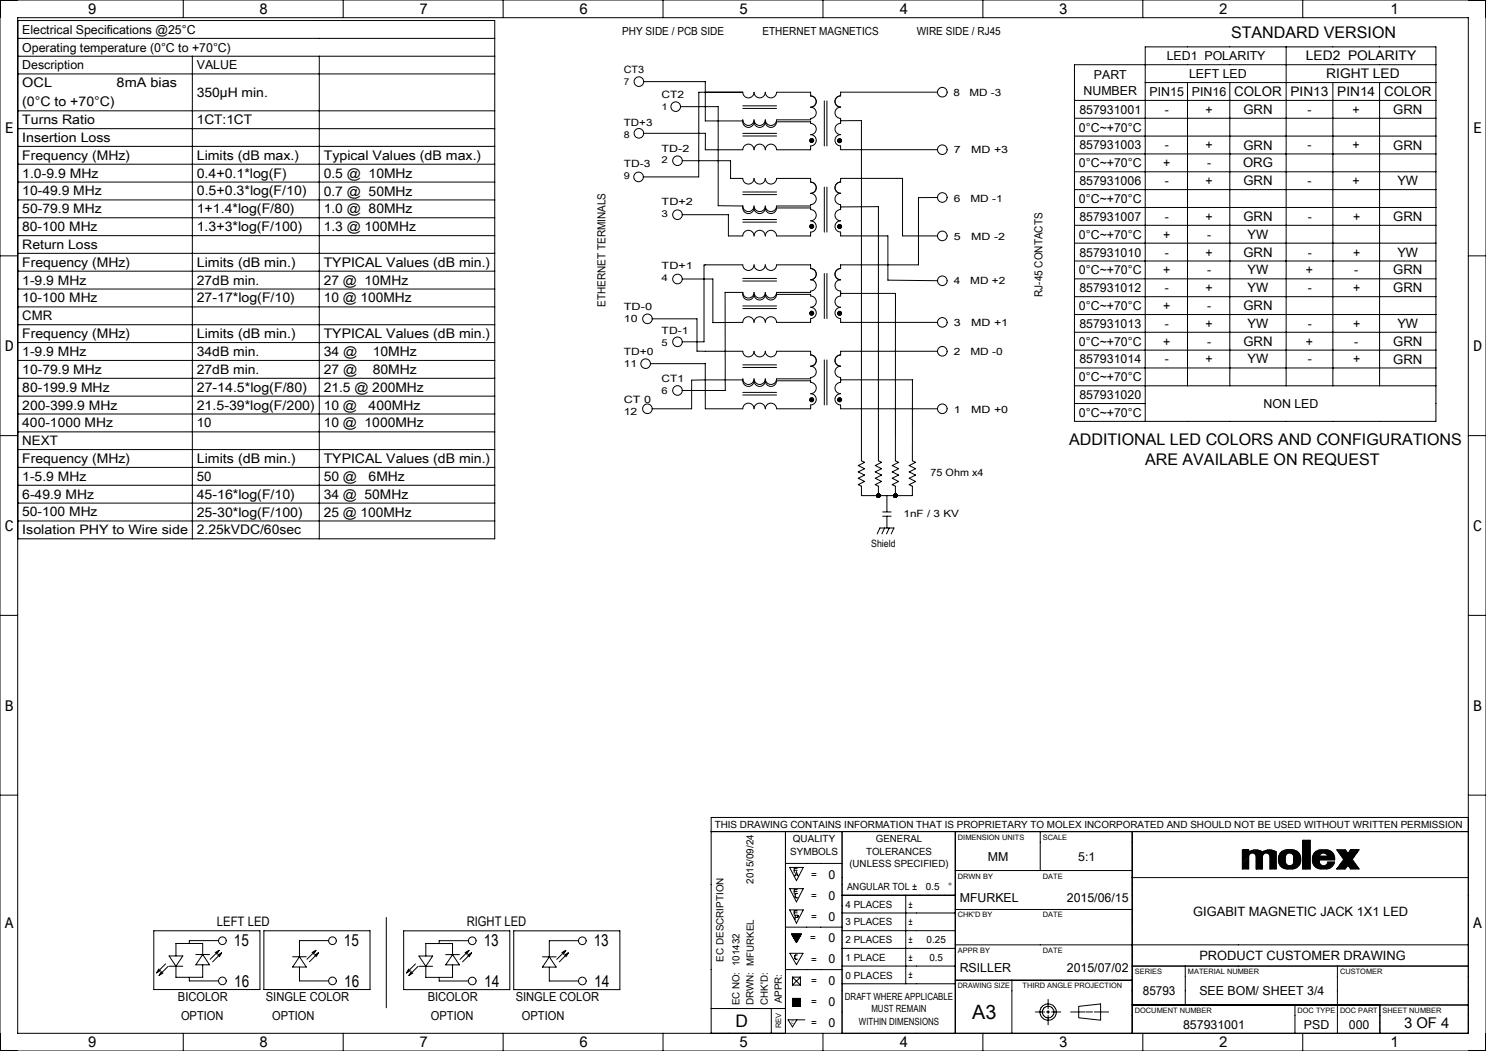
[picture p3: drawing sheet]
<svg xmlns="http://www.w3.org/2000/svg" width="420mm" height="297mm" viewBox="0 0 420 297" stroke-linecap="round" stroke-linejoin="round" font-family="sans-serif">
<g fill="none" stroke="#000" stroke-width=".28">
<path d="M0 0h420v297h-420zM5 5h410v287h-410zM5.1 5.8h134.7v146.5h-134.7M5.1 10.8h134.7M5.1 15.9h134.7M51.8 0v5M54.4 15.9v136.4M90.2 15.9v136.4M97 0v5M142.2 0v5M187.4 0v5M232.6 0v5"/>
<path d="M277.8 0v5M323 0v5M363.5 13.2v95.8M368.2 0v5M405.8 18.3h-102.1v100.8h102.1v-105.9h-82.1v105.9M5.1 20.9h134.7M5.1 31.3h134.7M5.1 36.4h134.7M181.9 37.7h17.5l-.1 4.6h10.6a1.59 1.59 0 0 1 1.6-1.6 1.59 1.59 0 0 1 1.6 1.6 1.59 1.59 0 0 1 1.6-1.6 1.59 1.59 0 0 1 1.6 1.6 1.59 1.59 0 0 1 1.6-1.6 1.59 1.59 0 0 1 1.6 1.6h9.6v-1.1a1.59 1.59 0 0 0 1.6-1.5 1.59 1.59 0 0 0-1.6-1.6 1.59 1.59 0 0 0 1.6-1.6 1.59 1.59 0 0 0-1.6-1.6v-.5h-9.6a1.59 1.59 0 0 1-1.6 1.6 1.59 1.59 0 0 1-1.6-1.6 1.59 1.59 0 0 1-1.6 1.6 1.59 1.59 0 0 1-1.6-1.6 1.63 1.63 0 0 1-1.9 1.6 1.63 1.63 0 0 1-1.3-2.1 1.59 1.59 0 0 0 1.6 1.6 1.59 1.59 0 0 0 1.6-1.6 1.59 1.59 0 0 0 1.6 1.6 1.59 1.59 0 0 0 1.6-1.6 1.59 1.59 0 0 0 1.6 1.6 1.59 1.59 0 0 0 1.6-1.6h9.6v-.4a1.59 1.59 0 0 0 1.6-1.6 1.59 1.59 0 0 0-1.6-1.6 1.59 1.59 0 0 0 1.6-1.6 1.59 1.59 0 0 0-1.6-1.6v-1h-9.6a1.59 1.59 0 0 1-1.6 1.6 1.59 1.59 0 0 1-1.6-1.6 1.59 1.59 0 0 1-1.6 1.6 1.59 1.59 0 0 1-1.6-1.6 1.59 1.59 0 0 1-1.6 1.6 1.59 1.59 0 0 1-1.6-1.6h-12.4v23.9h-15.7M181.9 23.1h17.5M192.3 30.1h10.7v28l6.9 .1M199.3 23.1v11.1h10.6"/>
<path d="M209.9 30.6h9.6M209.9 29.9h9.6M209.9 38.4h9.6M209.9 37.7h9.6M229.3 39.2l-.5 .4M229.6 39.2l-.7 .7M229.7 39.3l-.8 .8M229.9 39.4l-.8 .8M229.9 39.9l-.3 .3M230 39.6l-.7 .7M233 28.5v12.7M233.7 28.5v12.7"/>
<path d="M237.2 39.2l-.5 .4M237.5 39.2l-.8 .7M237.6 34.1h5.9v96.1l.9 .5-1.8 .9 1.8 .9-1.8 .9 1.8 .9-1.8 .9 1.8 .9-1.8 .9 .9 .4v2.7h14.4v-2.7l-.9-.4 1.8-.9-1.8-.9 1.8-.9-1.8-.9 1.8-.9-1.8-.9 1.8-.9-.9-.5v-22.9h-20.3M237.6 39.3l-.8 .8M237.8 39.4l-.8 .8M237.8 40l-.3 .3M237.9 39.6l-.7 .7M265 26h-27.4v1.1a1.59 1.59 0 0 0-1.6 1.6 1.59 1.59 0 0 0 1.6 1.6 1.59 1.59 0 0 0-1.6 1.6 1.59 1.59 0 0 0 1.6 1.6v1.4a1.59 1.59 0 0 0-1.6 1.5 1.59 1.59 0 0 0 1.6 1.6 1.59 1.59 0 0 0-1.6 1.6 1.59 1.59 0 0 0 1.6 1.6v1.1h27.4M303.7 38.5h102.1M303.7 28.4h102.1M303.7 33.4h102.1M323.7 23.3h82.1"/>
<path d="M335.6 23.3v85.7M347.6 23.3v85.7M376.7 23.3v85.7M389.9 23.3v85.7M5.1 41.4h134.7M5.1 46.4h134.7M5.1 51.5h134.7M5.1 56.5h134.7M192.8 45.4h13.7v5h3.4a1.59 1.59 0 0 0 1.6 1.6 1.59 1.59 0 0 0 1.6-1.6 1.59 1.59 0 0 0 1.6 1.6 1.59 1.59 0 0 0 1.6-1.6 1.59 1.59 0 0 0 1.6 1.6 1.59 1.59 0 0 0 1.6-1.6h9.6v1.1M209.9 58.2a1.63 1.63 0 0 0 1.3 2.1 1.63 1.63 0 0 0 1.9-1.5 1.59 1.59 0 0 0 1.6 1.6 1.59 1.59 0 0 0 1.6-1.6 1.59 1.59 0 0 0 1.6 1.6 1.59 1.59 0 0 0 1.6-1.6h9.6v.4a1.59 1.59 0 0 1 1.6 1.6 1.59 1.59 0 0 1-1.6 1.6 1.59 1.59 0 0 1 1.6 1.6 1.59 1.59 0 0 1-1.6 1.6v1.1h-9.6a1.59 1.59 0 0 0-1.6-1.6 1.59 1.59 0 0 0-1.6 1.6 1.59 1.59 0 0 0-1.6-1.6 1.59 1.59 0 0 0-1.6 1.6 1.59 1.59 0 0 0-1.6-1.6 1.59 1.59 0 0 0-1.6 1.6h-4v-6h-13.1M209.9 54.3h9.6M209.9 55h9.6"/>
<path d="M229.1 51.5a1.59 1.59 0 0 1 1.6 1.5 1.59 1.59 0 0 1-1.6 1.6 1.59 1.59 0 0 1 1.6 1.6 1.59 1.59 0 0 1-1.6 1.6v.4h-9.6a1.59 1.59 0 0 1-1.6 1.6 1.59 1.59 0 0 1-1.6-1.6 1.59 1.59 0 0 1-1.6 1.6 1.59 1.59 0 0 1-1.6-1.6 1.59 1.59 0 0 1-1.6 1.6 1.59 1.59 0 0 1-1.6-1.6M233 52.9v12.7M233.7 52.9v12.7M237.6 58.5l10.7-.1v71.8l.9 .5-1.8 .9 1.8 .9-1.8 .9 1.8 .9-1.8 .9 1.8 .9-1.8 .9 .9 .4v2.7M265 55.8h-5.4v19h-22v1.1a1.59 1.59 0 0 0-1.6 1.6 1.59 1.59 0 0 0 1.6 1.6 1.59 1.59 0 0 0-1.6 1.6 1.59 1.59 0 0 0 1.6 1.5v1.5a1.59 1.59 0 0 0-1.6 1.5 1.59 1.59 0 0 0 1.6 1.6 1.59 1.59 0 0 0-1.6 1.6 1.59 1.59 0 0 0 1.6 1.6v1.1h27.4M303.7 43.5h102.1M303.7 48.5h102.1M303.7 53.6h102.1M303.7 58.6h102.1M0 72.3h5M5.1 61.5h134.7M5.1 66.6h134.7"/>
<path d="M5.1 71.6h134.7M5.1 76.6h134.7M192.8 78.8h8.7v12.4l8.4-.1a1.59 1.59 0 0 1 1.6-1.6 1.59 1.59 0 0 1 1.6 1.6 1.59 1.59 0 0 1 1.6-1.6 1.59 1.59 0 0 1 1.6 1.6 1.59 1.59 0 0 1 1.6-1.6 1.59 1.59 0 0 1 1.6 1.6h9.6v-1.1a1.59 1.59 0 0 0 1.6-1.6 1.59 1.59 0 0 0-1.6-1.6 1.59 1.59 0 0 0 1.6-1.6 1.59 1.59 0 0 0-1.6-1.5v-.5h-9.6a1.59 1.59 0 0 1-1.6 1.6 1.59 1.59 0 0 1-1.6-1.6 1.59 1.59 0 0 1-1.6 1.6 1.59 1.59 0 0 1-1.6-1.6 1.63 1.63 0 0 1-1.9 1.6 1.63 1.63 0 0 1-1.3-2.2M209.9 78.7h9.6M209.9 62.8h9.6M209.9 62h9.6M209.9 79.4h9.6M229.1 75.9v-1.1h-9.6a1.59 1.59 0 0 1-1.6 1.6 1.59 1.59 0 0 1-1.6-1.6 1.59 1.59 0 0 1-1.6 1.6 1.59 1.59 0 0 1-1.6-1.6 1.59 1.59 0 0 1-1.6 1.6 1.59 1.59 0 0 1-1.6-1.6l-10.9 .1v21.7h-6.2M229.1 75.9a1.59 1.59 0 0 1 1.6 1.6 1.59 1.59 0 0 1-1.6 1.6 1.59 1.59 0 0 1 1.6 1.6 1.59 1.59 0 0 1-1.6 1.5v.4h-9.6a1.59 1.59 0 0 1-1.6 1.6 1.59 1.59 0 0 1-1.6-1.6 1.59 1.59 0 0 1-1.6 1.6 1.59 1.59 0 0 1-1.6-1.6 1.59 1.59 0 0 1-1.6 1.6 1.59 1.59 0 0 1-1.6-1.6M229.3 63.4l-.5 .5M229.6 63.4l-.7 .7M229.7 63.5l-.8 .8"/>
<path d="M229.9 63.7l-.8 .8M229.9 64.2l-.3 .3M230 63.9l-.7 .6M233 77.3v12.7M233.7 77.3v12.7M237.2 63.5l-.5 .4M237.5 63.5l-.8 .7M237.6 63.6l-.8 .8M237.8 63.7l-.8 .8M237.8 64.2l-.3 .3M237.9 63.9l-.7 .7M255.1 66.7v-16.3h-17.5v1a1.59 1.59 0 0 0-1.6 1.6 1.59 1.59 0 0 0 1.6 1.6 1.59 1.59 0 0 0-1.6 1.6 1.59 1.59 0 0 0 1.6 1.6v1.4a1.59 1.59 0 0 0-1.6 1.6 1.59 1.59 0 0 0 1.6 1.6 1.59 1.59 0 0 0-1.6 1.6 1.59 1.59 0 0 0 1.6 1.6v1.1h13.4v12.5l14.1 .1"/>
<path d="M255.1 66.7h9.9M303.7 63.7h102.1M303.7 68.7h102.1M303.7 73.8h102.1M303.7 78.8h102.1M415 72.3h5M5.1 81.7h134.7M5.1 86.7h134.7M5.1 91.8h134.7M5.1 96.8h134.7M184.3 90.1h12.7v9.1l12.9 .1a1.59 1.59 0 0 0 1.6 1.6 1.59 1.59 0 0 0 1.6-1.6 1.59 1.59 0 0 0 1.6 1.6 1.59 1.59 0 0 0 1.6-1.6 1.59 1.59 0 0 0 1.6 1.6 1.59 1.59 0 0 0 1.6-1.6h9.6v1a1.59 1.59 0 0 1 1.6 1.6 1.59 1.59 0 0 1-1.6 1.6 1.59 1.59 0 0 1 1.6 1.6 1.59 1.59 0 0 1-1.6 1.6v.4h-9.6a1.59 1.59 0 0 1-1.6 1.5 1.59 1.59 0 0 1-1.6-1.5 1.59 1.59 0 0 1-1.6 1.5 1.59 1.59 0 0 1-1.6-1.5 1.59 1.59 0 0 1-1.6 1.5 1.59 1.59 0 0 1-1.6-1.5 1.63 1.63 0 0 0 1.3 2.1 1.63 1.63 0 0 0 1.9-1.6 1.59 1.59 0 0 0 1.6 1.6 1.59 1.59 0 0 0 1.6-1.6 1.59 1.59 0 0 0 1.6 1.6 1.59 1.59 0 0 0 1.6-1.6h9.6v.5a1.59 1.59 0 0 1 1.6 1.6 1.59 1.59 0 0 1-1.6 1.6 1.59 1.59 0 0 1 1.6 1.5 1.59 1.59 0 0 1-1.6 1.6v1.1h-9.6a1.59 1.59 0 0 0-1.6-1.6 1.59 1.59 0 0 0-1.6 1.6 1.59 1.59 0 0 0-1.6-1.6 1.59 1.59 0 0 0-1.6 1.6 1.59 1.59 0 0 0-1.6-1.6 1.59 1.59 0 0 0-1.6 1.6h-10.6v-12.7h-15.5M209.9 87.2h9.6"/>
<path d="M209.9 82.6h-5l.1 27.7h-12.2M209.9 86.5h9.6M229.3 88l-.5 .4M229.6 88l-.7 .7M229.7 88.1l-.8 .8M229.9 88.2l-.8 .8M229.9 88.7l-.3 .3M230 88.4l-.7 .7M237.2 88l-.5 .4M237.5 88l-.8 .7M237.6 82.9h15.5v47.3l.9 .5-1.8 .9 1.8 .9-1.8 .9 1.8 .9-1.8 .9 1.8 .9-1.8 .9 .9 .4v2.7M237.6 88.1l-.8 .8"/>
<path d="M237.8 88.2l-.8 .8M237.8 88.7l-.3 .4M237.9 88.4l-.7 .7M265 99.3h-27.4v1a1.59 1.59 0 0 0-1.6 1.6 1.59 1.59 0 0 0 1.6 1.6 1.59 1.59 0 0 0-1.6 1.6 1.59 1.59 0 0 0 1.6 1.6v1.4a1.59 1.59 0 0 0-1.6 1.6 1.59 1.59 0 0 0 1.6 1.6 1.59 1.59 0 0 0-1.6 1.5 1.59 1.59 0 0 0 1.6 1.6v1.1h27.4M303.7 83.8h102.1M303.7 88.9h102.1M303.7 93.9h102.1M303.7 98.9h102.1M5.1 101.9h134.7M5.1 106.9h134.7M5.1 111.9h134.7M5.1 117h134.7"/>
<path d="M209.9 103.1h9.6M209.9 107.4h-14.4v8.1h-11.2M209.9 110.9h9.6M209.9 111.6h9.6M209.9 103.8h9.6M229.3 112.4l-.5 .4M229.6 112.4l-.7 .7M229.7 112.5l-.8 .8M229.9 112.7l-.8 .7M229.9 113.2l-.3 .3M230 112.9l-.7 .6M233 101.7v12.7"/>
<path d="M233.7 101.7v12.7M237.2 112.4l-.5 .4M237.5 112.4l-.8 .7M237.6 112.5l-.8 .8M237.8 112.7l-.8 .7M237.8 113.2l-.3 .3M237.9 112.9l-.7 .6M303.7 104h102.1M303.7 109h102.1M303.7 114h20M0 123.1h5M5.1 122h134.7"/>
<path d="M5.1 127h134.7M5.1 132.1h134.7M5.1 137.1h134.7M248 139.7l-.1 .1M248.2 139.6l-.4 .4M248.3 139.6l-.5 .5M248.4 139.6l-.6 .6M248.5 139.6l-.7 .6M248.5 139.6l-.6 .8 .7-.7M248.6 139.7l-.7 .7M248.7 139.8l-.7 .7 .7-.7M248.7 139.9l-.6 .6"/>
<path d="M248.8 140l-.6 .6M252.8 139.7l-.1 .1M253 139.6l-.4 .3M253.1 139.6l-.5 .5M253.2 139.6l-.6 .5M253.2 139.6l-.6 .6M253.3 139.6l-.7 .7M253.4 139.7l-.7 .7M253.5 139.8l-.7 .7 .7-.7M253.5 139.9l-.6 .6M253.6 140l-.6 .6M415 123.1h5"/>
<path d="M5.1 142.2h134.7M5.1 147.2h134.7M247.9 150.9l.8-1.7h4l-.8 1.7M248.8 140.2l-.4 .3M248.8 140.1l-.5 .5M249.5 145.9h2.4M249.5 144.7h2.4M250 149.2l-.8 1.7M250.7 140.1v4.5M250.7 145.9v3.3M251.3 149.2l-.7 1.7M253.6 140.2l-.4 .3"/>
<path d="M253.6 140.1l-.5 .5M0 173.9h5M415 173.9h5M0 224.7h5M201 235h214M222 235v57M238 235v57M270 235v57M294 235v11M320 235v57M368.2 237.5h2.1v8.1h-2.1zM368.4 237.5l-.2 .1"/>
<path d="M368.8 237.5l-.6 .5M369.1 237.5l-.9 .9M369.5 237.5l-1.3 1.2M369.9 237.5l-1.7 1.6M370.2 237.5l-2 1.9M370.3 239.1l-2.1 2.1M370.3 239.9l-2.1 2.1M370.3 239.5l-2.1 2.1M370.3 238.8l-2.1 2.1M370.3 238.4l-2.1 2.1M370.3 238.1l-2.1 2.1M370.3 237.7l-2.1 2.1"/>
<path d="M415 224.7h5M415 231h-214v61M109.2 259.3v25.5M222 244h16M223.2 245.1h3.8l-1.9 3.8zM223.2 251.1h3.8l-1.9 3.8zM223.2 257.1h3.8l-1.9 3.8zM224.5 246h.8M224.5 252h.8M224.5 258h.8M224.6 247.6l.5-1.2 .5 1.2M224.8 247.2h.6"/>
<path d="M224.8 253.6h.1M224.9 253.6l.6 .1M225.3 245.4h-.8v1.2M225.3 251.4h-.8v1.2M225.3 257.4h-.8v1.2M225.5 252.5l-.7 .2v.9M225.5 258.7l-.8-.1v1.2M225.5 258.7l.1 .1M225.6 258.8l-.2 .4h-.7M238 258h32M238 253h32M256 253v25"/>
<path d="M270 246h50M270 257h50M320 248h95M351.1 245.6h1.8v-3.5a1.05 1.05 0 0 1 1.1-1 1.05 1.05 0 0 1 1 1v3.5M351.5 240.2l-.4 .3M351.9 240.2l-.8 .7M352.2 240.2l-1.1 1M352.6 240.2l-1.5 1.4M352.9 240.2v.6l1.1-.5 1.2-.1 1.6 .6 1.1-.5 1.2-.1 1.6 .6v4.8h-1.8v-3.5M352.9 240.5l-1.8 1.8M352.9 240.2l-1.8 1.8M352.9 240.2h-1.8v5.4"/>
<path d="M352.9 245.2l-.3 .4M352.9 244.8l-.7 .8M352.9 244.5l-1 1.1M352.9 244.1l-1.4 1.5M352.9 243.8l-1.8 1.8M352.9 243.4l-1.8 1.8M352.9 243l-1.8 1.8M352.9 242.7l-1.8 1.8M352.9 242.3l-1.8 1.8M352.9 241.9l-1.8 1.9M353.3 240.6l-2.2 2.1M353.9 240.3l-2.8 2.7"/>
<path d="M354.3 240.2l-3.2 3.2M354.7 240.2l-.9 .9M355.1 240.2l-.9 .9M355.4 240.2l-1 1M355.7 240.3l-1 1M356 240.3l-1.2 1.2M356.3 240.4l-1.3 1.3M356.5 240.5l-1.5 1.5M356.7 240.7l-1.7 1.7M356.8 245.2l-.3 .4M356.8 244.9l-.6 .7M356.8 244.5l-1 1.1"/>
<path d="M356.8 244.2l-1.4 1.4M356.8 243.8l-1.7 1.8M356.8 243.4l-1.8 1.8M356.8 243.1l-1.8 1.8M356.8 242.7l-1.8 1.8M356.8 242.4l-1.8 1.8M356.8 242l-1.8 1.8M357.3 240.5l-2.3 2.2M357.8 240.3l-2.8 2.8M358.3 240.2l-3.3 3.2M358.7 240.2l-.9 .9M358.9 242.1a1.05 1.05 0 0 0-1-1 1.05 1.05 0 0 0-1.1 1v3.5h-1.8"/>
<path d="M359 240.2l-.9 .9M359.4 240.2l-1 1M359.7 240.3l-1.1 1M359.9 240.3l-1.1 1.2M360.2 240.4l-1.3 1.4M360.4 240.6l-1.5 1.5M360.7 240.7l-1.8 1.7M360.7 245.3l-.2 .3M360.7 244.9l-.6 .7M360.7 244.6l-.9 1M360.7 244.2l-1.3 1.4M360.7 243.9l-1.7 1.7"/>
<path d="M360.7 243.5l-1.8 1.8M360.7 243.1l-1.8 1.8M360.7 242.8l-1.8 1.8M360.7 242.4l-1.8 1.8M360.7 242.1l-1.8 1.8M360.7 241.7l-1.8 1.8M360.7 241.3l-1.8 1.8M360.7 241l-1.8 1.8M362.4 240.6l-.7 .6M363 240.2l-1.6 1.7M363.3 243.2l-1.4 1.5M363.3 242.9l-1.6 1.6"/>
<path d="M363.3 242.5l-1.7 1.7M363.3 242.2l-1.8 1.8M363.3 243.6l-1.3 1.3M363.4 243.9l-1.2 1.1M363.5 241.6l-2.1 2.1M363.5 244.1l-1.1 1.1M363.5 240.2l-2.2 2.1M363.6 244.3l-.9 1M363.8 241.3a1.2 1.2 0 0 1 1.2-.1 1.2 1.2 0 0 1 .7 1.1v1.2a1.2 1.2 0 0 1-1.2 1.2 1.2 1.2 0 0 1-1.2-1.2v-1.6zM363.9 244.5l-1 .9M363.9 240.2l-2.6 2.5M364.1 244.6l-.9 .9"/>
<path d="M364.2 240.2l-2.9 2.8M364.4 244.6l-.9 .9M364.6 240.2l-3.3 3.2M364.8 244.6l-1 1M364.9 240.2l-1 1M365.3 240.2l-.9 .9M365.6 240.2l-.9 .9M365.9 240.2l-.9 1M366.2 240.3l-1 1M366.4 240.5l-1 1M366.6 240.6l-1.1 1.1M366.8 240.8l-1.2 1.2"/>
<path d="M367 240.9l-1.3 1.4M367.2 241.1l-1.5 1.5M367.3 241.4l-1.6 1.6M367.4 244.1l-1.2 1.3M367.4 241.6l-1.7 1.8M367.5 241.9l-1.9 1.9M367.6 243.6l-1.9 1.9M367.6 242.2l-3.4 3.4M367.6 242.5l-3 3.1M367.6 243.2l-2.3 2.3M367.6 242.5a2.37 2.37 0 0 0-2.3-2.3 3.1 3.1 0 0 0-3.7 1.3 2.71 2.71 0 0 0 2.1 4.1 3.1 3.1 0 0 0 3.7-1.4l.2-1M367.6 242.8l-2.7 2.8"/>
<path d="M367.6 242.5v.7M370.3 240.9l-2.1 2.1M370.3 245.2l-.3 .4M370.3 244.9l-.6 .7M370.3 244.5l-1 1.1M370.3 244.2l-1.3 1.4M370.3 243.8l-1.7 1.8M370.3 243.5l-2.1 2.1M370.3 243.1l-2.1 2.1M370.3 242.7l-2.1 2.1M370.3 242.4l-2.1 2.1M370.3 242l-2.1 2.1"/>
<path d="M370.3 241.7l-2.1 2.1M370.3 241.3l-2.1 2.1M370.3 240.6l-2.1 2.1M370.3 240.2l-2.1 2.1M372 240.6l-.7 .6M372.6 240.2l-1.6 1.7M372.9 243.2l-1.4 1.5M372.9 243.6l-1.3 1.3M373 243.9l-1.2 1.1M373.1 241.6l-2.1 2.1M373.1 244.1l-1.1 1.1M373.1 240.2l-2.2 2.1"/>
<path d="M373.1 242l-2 2M373.2 241.4l.3-.2a1.2 1.2 0 0 1 1.7 .8h-2.3zM373.2 244.3l-.9 1M373.4 244.5l-.9 .9M373.5 242l-2.3 2.2M373.5 240.2l-2.6 2.5M373.7 244.6l-.9 .9M373.8 242l-2.5 2.5M373.8 240.2l-2.9 2.8M374 244.6l-.9 .9M374.2 242l-1.1 1M374.2 240.2l-3.3 3.2"/>
<path d="M374.4 244.6l-1 1M374.5 242l-1 1M374.5 240.2l-1 1M374.9 242l-1.1 1M374.9 240.2l-.9 .9M375.2 240.2l-.9 .9M375.4 243.6l-.2 .2M375.5 240.2l-.9 1M375.8 243.6l-2 2M375.8 240.3l-1 1M376 240.5l-1 1M376.1 243.6l-1.9 2"/>
<path d="M376.2 240.6l-1.1 1.1M376.4 240.8l-2.2 2.2M376.5 243.6l-2 2M376.6 240.9l-2 2.1M376.8 241.1l-1.9 1.9M376.8 243.6l-1.9 1.9M376.9 241.4l-1.6 1.6M377 244.1l-1.2 1.3M377 241.6l-1.4 1.4M377.1 241.9l-1.1 1.1M377.2 243.6l-1.9 1.9M377.2 242.2l-.8 .8"/>
<path d="M377.2 242.5l-.5 .5M377.2 242.5v.5h-4.3a1.24 1.24 0 0 0 .9 1.6 1.24 1.24 0 0 0 1.5-1h1.9M377.2 242.5a2.37 2.37 0 0 0-2.3-2.3 3.1 3.1 0 0 0-3.7 1.3 2.71 2.71 0 0 0 2.1 4.1 3 3 0 0 0 3.7-1.5l.2-.5M377.2 242.8l-.1 .2M377.8 240.2h2.4l.8 1 .7-1h2.4l-1.9 2.7 1.9 2.7h-2.4l-.7-1.1-.8 1.1h-2.4l2-2.7zM378.2 240.2l-.2 .2M378.6 240.2l-.5 .4M378.9 240.2l-.6 .6M379.3 240.2l-.9 .8M379.6 240.2l-1 1M380 240.2l-1.3 1.2M380.3 240.2l-1.4 1.4"/>
<path d="M380.4 240.4l-1.4 1.4M380.6 240.6l-1.4 1.4M380.7 240.8l-1.4 1.4M380.9 244.7l-.9 .9M380.9 241.1l-1.4 1.4M381.8 240.2l-.2 .2M382.2 240.2l-2.6 2.5M382.2 242.9l-2.6 2.7M382.4 243.1l-1.4 1.4M382.5 240.2l-2.8 2.8M382.5 243.4l-1.3 1.3M382.7 243.6l-1.4 1.4"/>
<path d="M382.7 242.1l-3.4 3.5M382.8 243.8l-1.3 1.4M382.9 240.2l-4.1 4.1M383 244l-1.4 1.4M383.1 244.2l-1.3 1.4M383.2 240.2l-5.4 5.3M383.3 244.4l-1.2 1.2M383.4 244.6l-.9 1M383.6 240.2l-5.4 5.4M383.6 244.8l-.7 .8M383.7 240.8l-4.8 4.8M383.8 245l-.6 .6"/>
<path d="M383.9 245.2l-.3 .4M384 240.2l-5.4 5.4M384.1 245.4l-.2 .2M43.5 263h30v16.6h-30zM44.9 273.8l-.6 1.1M45.4 274.3l-1.1 .6M45.6 274.5l-.6 1.1M46.1 275l-1.1 .6M46.8 272.4l-2.5 2.5M47.5 273.1l-2.5 2.5M47.8 273h3.9M47.8 270.1h3.9l-2 2.9z"/>
<path d="M53.5 276.2v1h8.3M55.4 269.7h3.8M57.3 269.7v-3.1h-7.6v3.5M57.3 272.6v3.6h-7.6v-3.2M57.3 269.7l1.9 2.9h-3.8zM61.8 265.8h-8.3v.8M61.9 268.6l-1.1 .6M61.9 268.6l-2.5 2.5M61.9 268.6l-.6 1.1M62.6 269.3l-.6 1.1M62.6 269.3l-1.1 .6M62.6 269.3l-2.5 2.5"/>
<path d="M74.6 263h30v16.6h-30zM82.7 270.4h3.9M84.6 273.3v3.9h8.3M84.6 270.4l2 2.9h-3.9zM89.3 268.6l-.7 1.1M89.3 268.6l-1.1 .6M89.3 268.6l-2.6 2.5M90 269.3l-1.1 .6M90 269.3l-2.5 2.5M90 269.3l-.7 1.1M92.9 265.8h-8.3v4.6M114.1 263h30v16.7h-30z"/>
<path d="M115.5 273.8l-.6 1.1M116 274.3l-1.1 .6M116.2 274.5l-.6 1.1M116.7 275l-1.1 .6M117.4 272.4l-2.5 2.5M118.1 273.1l-2.5 2.5M118.4 270.2h3.9l-2 2.9zM118.4 273.1h3.9M124.1 276.2v1h8.3M126 269.8h3.8M127.9 269.8v-3.2h-7.6v3.6M127.9 272.7v3.5h-7.6v-3.1"/>
<path d="M127.9 269.8l1.9 2.9h-3.8zM132.4 265.8h-8.3v.8M132.5 268.6l-.6 1.1M132.5 268.6l-1.1 .6M132.5 268.6l-2.5 2.5M133.2 269.3l-2.5 2.5M133.2 269.3l-1 .6M133.2 269.3l-.6 1.1M145.2 263h30v16.7h-30zM153.3 270.4h3.9M155.3 273.3v3.9h8.2M155.3 270.4l1.9 2.9h-3.9z"/>
<path d="M159.9 268.6l-1.1 .6M159.9 268.6l-.6 1.1M159.9 268.6l-2.5 2.5M160.6 269.3l-.6 1.1M160.6 269.3l-2.5 2.5M160.6 269.3l-1.1 .6M163.5 265.8h-8.2v4.6M222 262h16M222 274h16M223.2 269.4h3.8l-1.9 3.2zM223.7 263.9h2.8l-1.4 2.5zM223.8 263.9l-.1 .1"/>
<path d="M224 276.1h2.2M224 276.1l2.2 2.3M224 278.4h2.2M224 276.1v2.3M224 263.9l-.2 .2M224.2 263.9l-.3 .4M224.4 263.9l-.4 .5M224.7 263.9l-.6 .6M224.9 263.9l-.8 .8M225.1 263.9l-.9 .9M225.3 263.9l-1 1M225.3 266.1l-.2 .2"/>
<path d="M225.4 269.9h-.5l-.2 .3v.7l.7 .2M225.5 263.9l-1.1 1.2M225.6 265.6l-.6 .6M225.7 263.9l-1.3 1.3M225.9 265.1l-1 .9M225.9 263.9l-1.4 1.5M226.1 263.9l-1.5 1.6M226.2 264.6l-1.4 1.3M226.2 276.1l-2.2 2.3M226.2 276.1v2.3M226.3 263.9l-1.6 1.7M226.4 264.1l-1.7 1.7"/>
<path d="M238 273h32M238 263h32M238 268h32M238 278h32M270 277h50M286 277v15M320 273h95M335 273v11M378 273v19M415 267h-145M51.8 292v5M97 292v5"/>
<path d="M142.2 292v5M187.4 292v5M201 285h21M218 285v7M224 284h2.2M224 282.1h2.2v2.3h-2.2zM224 283.6h2.2M224 282.3h2.2M224 282.5h2.2M224 282.7h2.2M224 283.3h2.2M224 284.3h2.2"/>
<path d="M224 284.2h2.2M224 282.2h2.2M224 283h2.2M224 283.2h2.2M224 283.9h2.2M224 282.8h2.2M224 283.8h2.2M224 283.7h2.2M224 283.5h2.2M224 283.4h2.2M224 282.6h2.2M224 283.1h2.2"/>
<path d="M224 284.1h2.2M224 282.4h2.2M224 282.9h2.2M225.2 288.2l-1.2 2-1.3-2h4.8M232.6 292v5M277.8 292v5M292.7 286h2.6M295.7 286h1M296.2 282.4v2.7M296.2 285.6v.8M296.2 286.9v2.7M297.2 286h2.6"/>
<path d="M302.6 286h4.1M304.9 284.4l6.2-.7v4.6l-6.2-.7zM307 286h1.8M309.3 286h4.1M320 284h95M323 292v5M366 284v8M368.2 292v5M390 284v8"/>
<circle cx="180.6" cy="37.7" r="1.36"/>
<circle cx="180.6" cy="23.1" r="1.36"/>
<circle cx="191" cy="30.1" r="1.36"/>
<circle cx="229.4" cy="39.7" r=".57"/>
<circle cx="237.3" cy="39.7" r=".57"/>
<circle cx="266.3" cy="26" r="1.36"/>
<circle cx="180.5" cy="50" r="1.36"/>
<circle cx="191.5" cy="45.4" r="1.36"/>
<circle cx="266.3" cy="55.8" r="1.36"/>
<circle cx="266.3" cy="42.3" r="1.36"/>
<circle cx="191.5" cy="60.7" r="1.36"/>
<circle cx="191.5" cy="78.8" r="1.36"/>
<circle cx="229.4" cy="64" r=".57"/>
<circle cx="237.3" cy="64" r=".57"/>
<circle cx="266.3" cy="79.3" r="1.36"/>
<circle cx="266.3" cy="66.7" r="1.36"/>
<circle cx="183" cy="90.1" r="1.36"/>
<circle cx="191.5" cy="96.6" r="1.36"/>
<circle cx="229.4" cy="88.5" r=".57"/>
<circle cx="237.3" cy="88.5" r=".57"/>
<circle cx="266.3" cy="99.3" r="1.36"/>
<circle cx="266.3" cy="91.1" r="1.36"/>
<circle cx="182.5" cy="102.8" r="1.36"/>
<circle cx="183" cy="115.5" r="1.36"/>
<circle cx="191.5" cy="110.3" r="1.36"/>
<circle cx="229.4" cy="113" r=".57"/>
<circle cx="237.3" cy="113" r=".57"/>
<circle cx="266.3" cy="115.5" r="1.36"/>
<circle cx="248.3" cy="140.1" r=".5"/>
<circle cx="253.1" cy="140.1" r=".5"/>
<circle cx="62.9" cy="265.8" r="1.09"/>
<circle cx="62.9" cy="277.2" r="1.09"/>
<circle cx="94" cy="265.8" r="1.09"/>
<circle cx="94" cy="277.2" r="1.09"/>
<circle cx="133.5" cy="277.2" r="1.09"/>
<circle cx="133.5" cy="265.9" r="1.09"/>
<circle cx="164.6" cy="277.2" r="1.09"/>
<circle cx="164.6" cy="265.9" r="1.09"/>
<circle cx="296.2" cy="286" r="2.34"/>
<circle cx="296.3" cy="285.9" r="1.64"/>
</g>
<text font-size="5.6" x="274.8" y="288">A3</text>
<text font-size="4.9" x="207.9" y="290.3">D</text>
<g font-size="4.7">
<text x="66.1" y="267.2">15</text>
<text x="97.2" y="267.2">15</text>
<text x="136.7" y="267.2">13</text>
<text x="167.8" y="267.2">13</text>
<text x="66.2" y="279">16</text>
<text x="97.3" y="279">16</text>
<text x="136.8" y="279">14</text>
<text x="167.9" y="279">14</text>
</g>
<g font-size="4.5">
<text x="347.9" y="10.8">STANDARD VERSION</text>
<text x="302.2" y="125.7">ADDITIONAL LED COLORS AND CONFIGURATIONS</text>
<text x="323.6" y="131.5">ARE AVAILABLE ON REQUEST</text>
</g>
<g font-size="4.2">
<text x="24.8" y="4">9</text>
<text x="73.3" y="4">8</text>
<text x="118.5" y="4">7</text>
<text x="163.7" y="4">6</text>
<text x="208.9" y="4">5</text>
<text x="254.1" y="4">4</text>
<text x="299.3" y="4">3</text>
<text x="344.5" y="4">2</text>
<text x="393" y="4">1</text>
<text x="1.4" y="37.7">E</text>
<text x="416.4" y="37.7">E</text>
<text x="1.4" y="99.2">D</text>
<text x="416.4" y="99.2">D</text>
<text x="1.4" y="150">C</text>
<text x="416.4" y="150">C</text>
<text x="1.4" y="200.8">B</text>
<text x="416.4" y="200.8">B</text>
<text x="1.4" y="262.4">A</text>
<text x="416.4" y="262.4">A</text>
<text x="396.8" y="290.5">3 OF 4</text>
<text x="24.8" y="296">9</text>
<text x="73.3" y="296">8</text>
<text x="118.5" y="296">7</text>
<text x="163.7" y="296">6</text>
<text x="208.9" y="296">5</text>
<text x="254.1" y="296">4</text>
<text x="299.3" y="296">3</text>
<text x="344.5" y="296">2</text>
<text x="393" y="296">1</text>
</g>
<g font-size="3.8">
<text x="369.1" y="17">LED2 POLARITY</text>
<text x="374.8" y="22.1">RIGHT LED</text>
<text x="6.3" y="24.7">OCL</text>
<text x="33" y="24.7">8mA bias</text>
<text x="348.9" y="27.1">COLOR</text>
<text x="391.2" y="27.1">COLOR</text>
<text x="6.3" y="30.1">(0°C to +70°C)</text>
<text x="55.6" y="35.1">1CT:1CT</text>
<text x="6.3" y="45.2">Frequency (MHz)</text>
<text x="55.6" y="45.2">Limits (dB max.)</text>
<text x="91.5" y="45.2">Typical Values (dB max.)</text>
<text x="55.6" y="50.2">0.4+0.1*log(F)</text>
<text x="91.5" y="50.2">0.5 @ 10MHz</text>
<text x="55.6" y="55.2">0.5+0.3*log(F/10)</text>
<text x="91.5" y="55.2">0.7 @ 50MHz</text>
<text x="55.6" y="60.3">1+1.4*log(F/80)</text>
<text x="55.6" y="65.3">1.3+3*log(F/100)</text>
<text x="91.5" y="60.3">1.0 @ 80MHz</text>
<text x="91.5" y="65.3">1.3 @ 100MHz</text>
<text x="6.3" y="75.4">Frequency (MHz)</text>
<text x="55.6" y="75.4">Limits (dB min.)</text>
<text x="91.5" y="75.4">TYPICAL Values (dB min.)</text>
<text x="91.5" y="80.4">27 @ 10MHz</text>
<text x="55.6" y="85.5">27-17*log(F/10)</text>
<text x="91.5" y="85.5">10 @ 100MHz</text>
<text x="6.3" y="95.6">Frequency (MHz)</text>
<text x="55.6" y="95.6">Limits (dB min.)</text>
<text x="91.5" y="95.6">TYPICAL Values (dB min.)</text>
<text x="91.5" y="100.6">34 @</text>
<text x="105.4" y="100.6">10MHz</text>
<text x="91.5" y="105.7">27 @</text>
<text x="105.4" y="105.7">80MHz</text>
<text x="55.6" y="110.7">27-14.5*log(F/80)</text>
<text x="91.5" y="110.7">21.5 @ 200MHz</text>
<text x="55.6" y="115.7">21.5-39*log(F/200)</text>
<text x="91.5" y="115.7">10 @</text>
<text x="104.2" y="115.7">400MHz</text>
<text x="91.5" y="120.8">10 @ 1000MHz</text>
<text x="6.3" y="130.8">Frequency (MHz)</text>
<text x="55.6" y="130.8">Limits (dB min.)</text>
<text x="91.5" y="130.8">TYPICAL Values (dB min.)</text>
<text x="91.5" y="135.9">50 @</text>
<text x="104.2" y="135.9">6MHz</text>
<text x="55.6" y="140.9">45-16*log(F/10)</text>
<text x="91.5" y="140.9">34 @ 50MHz</text>
<text x="55.6" y="146">25-30*log(F/100)</text>
<text x="91.5" y="146">25 @ 100MHz</text>
<text x="55.6" y="151">2.25kVDC/60sec</text>
<text x="131.9" y="261.7">RIGHT LED</text>
</g>
<g font-size="3.7">
<text x="55.6" y="27.4">350µH min.</text>
<text x="364.8" y="27.1">PIN13</text>
<text x="378" y="27.1">PIN14</text>
<text x="6.3" y="35.1">Turns Ratio</text>
<text x="351.4" y="32.2">GRN</text>
<text x="393.8" y="32.2">GRN</text>
<text x="6.3" y="40.1">Insertion Loss</text>
<text x="351.3" y="47.3">ORG</text>
<text x="351.4" y="42.3">GRN</text>
<text x="393.8" y="42.3">GRN</text>
<text x="6.3" y="50.2">1.0-9.9 MHz</text>
<text x="351.4" y="52.3">GRN</text>
<text x="6.3" y="55.2">10-49.9 MHz</text>
<text x="6.3" y="60.3">50-79.9 MHz</text>
<text x="6.3" y="65.3">80-100 MHz</text>
<text x="351.4" y="62.4">GRN</text>
<text x="393.8" y="62.4">GRN</text>
<text x="6.3" y="70.3">Return Loss</text>
<text x="351.4" y="72.5">GRN</text>
<text x="393.8" y="77.6">GRN</text>
<text x="6.3" y="80.4">1-9.9 MHz</text>
<text x="55.6" y="80.4">27dB min.</text>
<text x="393.8" y="82.6">GRN</text>
<text x="6.3" y="85.5">10-100 MHz</text>
<text x="351.4" y="87.6">GRN</text>
<text x="6.3" y="90.5">CMR</text>
<text x="6.3" y="100.6">1-9.9 MHz</text>
<text x="55.6" y="100.6">34dB min.</text>
<text x="351.4" y="97.7">GRN</text>
<text x="393.8" y="97.7">GRN</text>
<text x="6.3" y="105.6">10-79.9 MHz</text>
<text x="55.6" y="105.6">27dB min.</text>
<text x="393.8" y="102.7">GRN</text>
<text x="6.3" y="110.7">80-199.9 MHz</text>
<text x="6.3" y="115.7">200-399.9 MHz</text>
<text x="6.3" y="120.8">400-1000 MHz</text>
<text x="6.3" y="125.8">NEXT</text>
<text x="55.6" y="120.8">10</text>
<text x="6.3" y="135.9">1-5.9 MHz</text>
<text x="55.6" y="135.9">50</text>
<text x="6.3" y="140.9">6-49.9 MHz</text>
<text x="6.3" y="146">50-100 MHz</text>
<text x="6.3" y="151">Isolation PHY to Wire side</text>
<text x="61.3" y="261.6">LEFT LED</text>
</g>
<g font-size="3.6">
<text x="395" y="52.3">YW</text>
<text x="352.6" y="67.4">YW</text>
<text x="352.6" y="77.5">YW</text>
<text x="395" y="72.5">YW</text>
<text x="352.6" y="82.6">YW</text>
<text x="352.6" y="92.6">YW</text>
<text x="395" y="92.6">YW</text>
<text x="352.6" y="102.7">YW</text>
<text x="337.3" y="258.8">GIGABIT MAGNETIC JACK 1X1 LED</text>
<text x="339" y="271.3">PRODUCT CUSTOMER DRAWING</text>
</g>
<g font-size="3.5">
<text x="6.3" y="9.6">Electrical Specifications @25°C</text>
<text x="6.3" y="14.6">Operating temperature (0°C to +70°C)</text>
<text x="329.7" y="17">LED1 POLARITY</text>
<text x="6.3" y="19.6">Description</text>
<text x="55.6" y="19.6">VALUE</text>
<text x="309.2" y="22.4">PART</text>
<text x="336.1" y="22.1">LEFT LED</text>
<text x="306.2" y="26.8">NUMBER</text>
<text x="324.9" y="27.1">PIN15</text>
<text x="336.9" y="27.1">PIN16</text>
<text x="305.1" y="32.2">857931001</text>
<text x="329.2" y="32.1">-</text>
<text x="340.7" y="32.1">+</text>
<text x="369.5" y="32.1">-</text>
<text x="382.3" y="32.1">+</text>
<text x="305" y="37.2">0°C~+70°C</text>
<text x="305" y="47.3">0°C~+70°C</text>
<text x="305.1" y="42.2">857931003</text>
<text x="328.8" y="47.3">+</text>
<text x="329.2" y="42.2">-</text>
<text x="340.7" y="42.2">+</text>
<text x="341.2" y="47.3">-</text>
<text x="369.5" y="42.2">-</text>
<text x="382.3" y="42.2">+</text>
<text x="305.1" y="52.3">857931006</text>
<text x="329.2" y="52.3">-</text>
<text x="340.7" y="52.3">+</text>
<text x="369.5" y="52.3">-</text>
<text x="382.3" y="52.3">+</text>
<text x="305" y="57.4">0°C~+70°C</text>
<text x="305.1" y="62.4">857931007</text>
<text x="329.2" y="62.4">-</text>
<text x="340.7" y="62.4">+</text>
<text x="369.7" y="62.4">-</text>
<text x="382.4" y="62.4">+</text>
<text x="305" y="67.5">0°C~+70°C</text>
<text x="328.8" y="67.4">+</text>
<text x="341.2" y="67.4">-</text>
<text x="305" y="77.6">0°C~+70°C</text>
<text x="305.1" y="72.5">857931010</text>
<text x="328.8" y="77.5">+</text>
<text x="329.2" y="72.5">-</text>
<text x="340.7" y="72.5">+</text>
<text x="341.2" y="77.5">-</text>
<text x="369.1" y="77.5">+</text>
<text x="369.7" y="72.5">-</text>
<text x="382.4" y="72.5">+</text>
<text x="382.8" y="77.5">-</text>
<text x="305.1" y="82.6">857931012</text>
<text x="329.2" y="82.6">-</text>
<text x="340.7" y="82.6">+</text>
<text x="369.7" y="82.6">-</text>
<text x="382.4" y="82.6">+</text>
<text x="305" y="87.6">0°C~+70°C</text>
<text x="328.8" y="87.6">+</text>
<text x="341.2" y="87.6">-</text>
<text x="305.1" y="92.6">857931013</text>
<text x="329.2" y="92.6">-</text>
<text x="340.7" y="92.6">+</text>
<text x="369.7" y="92.6">-</text>
<text x="382.4" y="92.6">+</text>
<text x="305" y="97.7">0°C~+70°C</text>
<text x="328.8" y="97.7">+</text>
<text x="341.2" y="97.7">-</text>
<text x="369.1" y="97.7">+</text>
<text x="382.8" y="97.7">-</text>
<text x="305" y="107.8">0°C~+70°C</text>
<text x="305.1" y="102.7">857931014</text>
<text x="329.2" y="102.7">-</text>
<text x="340.7" y="102.7">+</text>
<text x="369.7" y="102.7">-</text>
<text x="382.4" y="102.7">+</text>
<text x="305.1" y="112.8">857931020</text>
<text x="305" y="117.8">0°C~+70°C</text>
<text x="357.1" y="115.3">NON LED</text>
<text x="279.2" y="243.3">MM</text>
<text x="304.7" y="243.3">5:1</text>
<text x="234.2" y="248.3">0</text>
<text x="234.2" y="254.3">0</text>
<text x="271.3" y="254.8">MFURKEL</text>
<text x="301.5" y="254.8">2015/06/15</text>
<text x="234.2" y="260.3">0</text>
<text x="234.2" y="266.3">0</text>
<text x="234.2" y="272.3">0</text>
<text x="271.3" y="274.8">RSILLER</text>
<text x="301.5" y="274.8">2015/07/02</text>
<text x="234.2" y="278.3">0</text>
<text x="323" y="281.3">85793</text>
<text x="339" y="281.3">SEE BOM/ SHEET 3/4</text>
<text x="50.3" y="282.8">BICOLOR</text>
<text x="75.1" y="282.8">SINGLE COLOR</text>
<text x="120.9" y="282.8">BICOLOR</text>
<text x="145.8" y="282.8">SINGLE COLOR</text>
<text x="234.2" y="284.3">0</text>
<text x="51.2" y="288.3">OPTION</text>
<text x="76.9" y="288.3">OPTION</text>
<text x="121.8" y="288.3">OPTION</text>
<text x="147.5" y="288.3">OPTION</text>
<text x="234.2" y="290.3">0</text>
<text x="334.4" y="290.8">857931001</text>
<text x="368.5" y="290.8">PSD</text>
<text x="381.2" y="290.8">000</text>
</g>
<g font-size="3.1">
<text x="175.9" y="10">PHY SIDE / PCB SIDE</text>
<text x="215.5" y="9.9">ETHERNET MAGNETICS</text>
<text x="259.1" y="9.8">WIRE SIDE / RJ45</text>
<text x="294.7" y="83.9" transform="rotate(-90 294.7 83.9)">RJ-45 CONTACTS</text>
<text x="171.1" y="86.7" transform="rotate(-90 171.1 86.7)">ETHERNET TERMINALS</text>
</g>
<g font-size="2.9">
<text x="176.3" y="20.7">CT3</text>
<text x="187" y="27.6">CT2</text>
<text x="187" y="107.8">CT1</text>
<text x="176.3" y="113.8">CT 0</text>
<text x="263" y="134.5">75 Ohm x4</text>
<text x="246.3" y="154.6">Shield</text>
</g>
<g font-size="2.8">
<text x="269.5" y="27.1">8</text>
<text x="274" y="27.1">MD -3</text>
<text x="176.3" y="35.7">TD+3</text>
<text x="176.3" y="47.3">TD-3</text>
<text x="187" y="42.8">TD-2</text>
<text x="269.6" y="43.3">7</text>
<text x="274.5" y="43.3">MD +3</text>
<text x="187" y="58">TD+2</text>
<text x="269.6" y="57.1">6</text>
<text x="274.3" y="57.1">MD -1</text>
<text x="269.6" y="67.9">5</text>
<text x="274.5" y="67.9">MD -2</text>
<text x="187" y="76.1">TD+1</text>
<text x="269.6" y="80.4">4</text>
<text x="274.2" y="80.4">MD +2</text>
<text x="176.3" y="87.5">TD-0</text>
<text x="176.3" y="90.9">10</text>
<text x="187" y="94.3">TD-1</text>
<text x="269.6" y="92.2">3</text>
<text x="274.5" y="92.2">MD +1</text>
<text x="176.3" y="100.3">TD+0</text>
<text x="269.6" y="100.2">2</text>
<text x="274.3" y="100.2">MD -0</text>
<text x="176.3" y="103.7">11</text>
<text x="176.3" y="117.2">12</text>
<text x="269.6" y="116.8">1</text>
<text x="274.5" y="116.8">MD +0</text>
<text x="255.4" y="146.2">1nF / 3 KV</text>
<text x="202" y="234">THIS DRAWING CONTAINS INFORMATION THAT IS PROPRIETARY TO MOLEX INCORPORATED AND SHOULD NOT BE USED WITHOUT WRITTEN PERMISSION</text>
<text x="224.1" y="238">QUALITY</text>
<text x="247.5" y="238">GENERAL</text>
<text x="223.4" y="241.6">SYMBOLS</text>
<text x="240.1" y="245.1">(UNLESS SPECIFIED)</text>
<text x="244.8" y="241.6">TOLERANCES</text>
<text x="213" y="249.7" transform="rotate(-90 213 249.7)">2015/09/24</text>
<text x="229.3" y="248">=</text>
<text x="239.4" y="251.5">ANGULAR TOL ±</text>
<text x="261.7" y="251.5">0.5</text>
<text x="268" y="251.5">°</text>
<text x="229.3" y="254">=</text>
<text x="239" y="256.5">4 PLACES</text>
<text x="256.7" y="256.5">±</text>
<text x="229.3" y="260">=</text>
<text x="239" y="261.5">3 PLACES</text>
<text x="256.7" y="261.5">±</text>
<text x="229" y="266">=</text>
<text x="239" y="266.5">2 PLACES</text>
<text x="256.7" y="266.5">±</text>
<text x="261.9" y="266.5">0.25</text>
<text x="204.5" y="271.8" transform="rotate(-90 204.5 271.8)">EC DESCRIPTION</text>
<text x="229.3" y="272">=</text>
<text x="239" y="271.5">1 PLACE</text>
<text x="256.7" y="271.5">±</text>
<text x="262.7" y="271.5">0.5</text>
<text x="229.3" y="278">=</text>
<text x="239" y="276.5">0 PLACES</text>
<text x="256.7" y="276.5">±</text>
<text x="209" y="284.1" transform="rotate(-90 209 284.1)">EC NO: 101432</text>
<text x="213" y="284.1" transform="rotate(-90 213 284.1)">DRWN: MFURKEL</text>
<text x="217" y="283.9" transform="rotate(-90 217 283.9)">CHK'D:</text>
<text x="221" y="283.6" transform="rotate(-90 221 283.6)">APPR:</text>
<text x="229.3" y="284">=</text>
<text x="238.8" y="282.5">DRAFT WHERE APPLICABLE</text>
<text x="246.3" y="286">MUST REMAIN</text>
<text x="229.3" y="290">=</text>
<text x="242.8" y="289.6">WITHIN DIMENSIONS</text>
</g>
<g font-size="2.7">
<text x="176.3" y="24.1">7</text>
<text x="187" y="31">1</text>
<text x="176.3" y="39">8</text>
<text x="187" y="46.2">2</text>
<text x="176.3" y="50.7">9</text>
<text x="187" y="61.4">3</text>
<text x="187" y="79.5">4</text>
<text x="187" y="97.7">5</text>
<text x="187" y="111.2">6</text>
</g>
<g font-size="2.1">
<text x="270.8" y="237.3">DIMENSION UNITS</text>
<text x="294.8" y="237.3">SCALE</text>
<text x="270.8" y="248.3">DRWN BY</text>
<text x="294.8" y="248.3">DATE</text>
<text x="270.8" y="259.3">CHK'D BY</text>
<text x="294.8" y="259.3">DATE</text>
<text x="270.8" y="269.3">APPR BY</text>
<text x="294.8" y="269.3">DATE</text>
<text x="320.7" y="275.3">SERIES</text>
<text x="335.8" y="275.3">MATERIAL NUMBER</text>
<text x="378.8" y="275.3">CUSTOMER</text>
<text x="270.7" y="279.3">DRAWING SIZE</text>
<text x="289" y="279.3">THIRD ANGLE PROJECTION</text>
<text x="320.7" y="286.3">DOCUMENT NUMBER</text>
<text x="366.7" y="286.3">DOC TYPE</text>
<text x="378.7" y="286.3">DOC PART</text>
<text x="390.8" y="286.3">SHEET NUMBER</text>
<text x="220.7" y="290.6" transform="rotate(-90 220.7 290.6)">REV</text>
</g>
<text font-size="1.4" x="223.7" y="289.4">C</text>
</svg>
